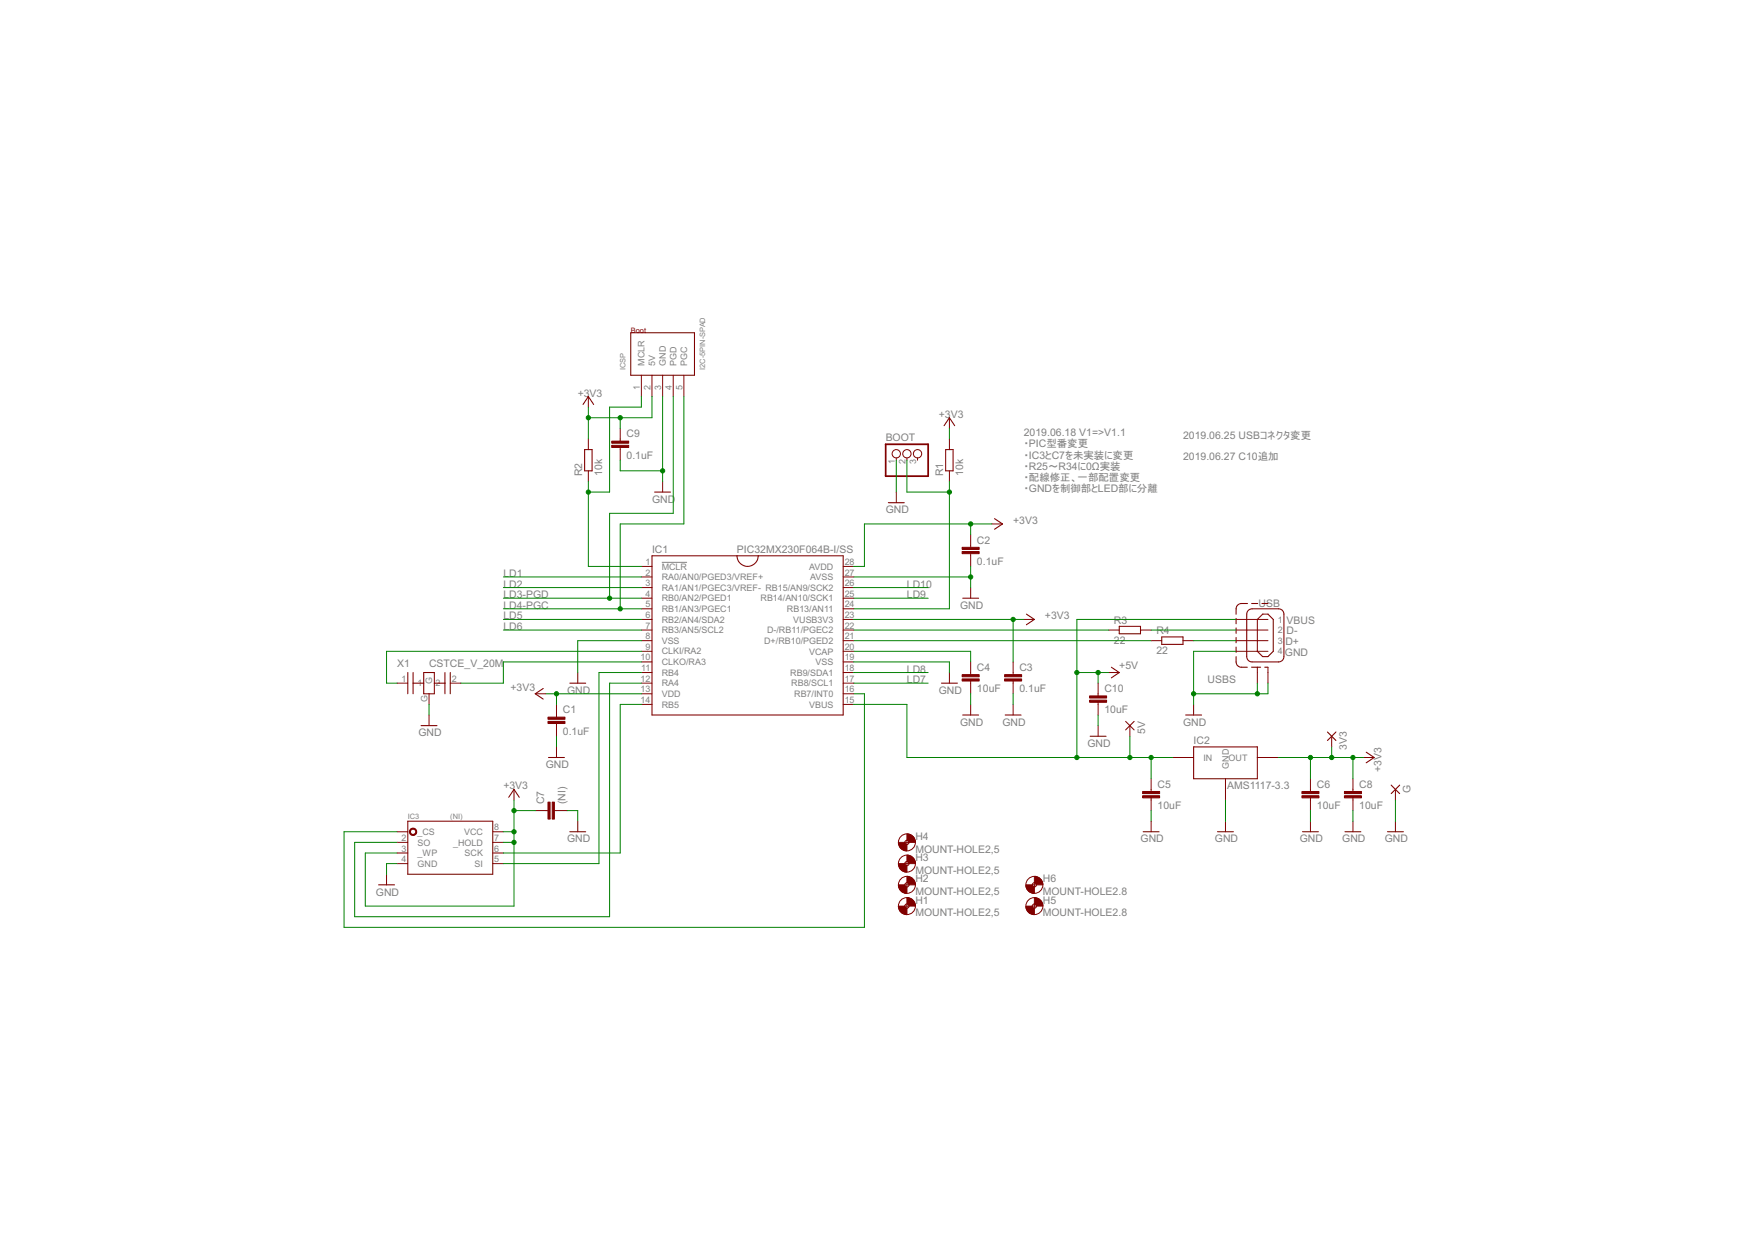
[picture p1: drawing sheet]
<svg xmlns="http://www.w3.org/2000/svg" width="420mm" height="297mm" viewBox="0 0 420 297" stroke-linecap="round" stroke-linejoin="round" font-family="sans-serif">
<path d="M158.3 134.5h6" fill="none" stroke="#808080" stroke-width=".24"/>
<g fill="none" stroke="#800000" stroke-width=".25">
<path d="M150.8 79.6h15.3v10.1h-15.3zM139.4 96.7l1.3-1.9 1.3 1.9M139.8 107.5h1.8v5.1h-1.8zM156.5 117.7h3.9M225.8 101.8l1.2-1.9 1.3 1.9M226.1 107.5h1.8v5.1h-1.8zM155.9 132.9h45.7v38.1h-45.7zM176.2 132.9a2.54 2.54 0 0 0 2.6 2.6 2.54 2.54 0 0 0 2.5-2.6M212.4 120.2h3.8M237.8 124l1.9 1.3-1.9 1.3M230.2 143.1h3.8M245.4 146.9l2 1.2-2 1.3"/>
<path d="M265.8 159.6l1.9 1.2-1.9 1.3M267.7 149.8h5v1.8h-5zM277.8 152.3h5.1v1.8h-5.1zM295.6 157a2.77 2.77 0 0 0 .3 2.1l.7 .5h1.7M295.6 147.9v1.3M295.6 150.2v1.3M295.6 152.5v1.2M295.6 154.7v1.3M298.3 144.3l-1.7 .1-.7 .4a2.67 2.67 0 0 0-.3 2.1M298.4 146.1l.5-.4 .5-.1h6.4l.5 .1 .4 .4 .3 .8v10.1l-.4 1-.8 .3h-6.4l-1-.5-.3-.8v-10.1zM299.3 159.6h2.2M299.3 144.3h1.5"/>
<path d="M301.8 144.3h1.4M301.9 146.9h1.3l1.3 1.2v7.7l-1.3 1.2h-1.3l-1.2-1.2v-7.7zM302.5 159.6h.7M97.5 160.8v5.1M98.8 160.8v5.1M98.8 163.4h2.5M100.7 173.5h3.8M101.3 160.8h2.6v5.1h-2.6zM103.9 163.4h2.5M106.4 160.8v5.1M107.7 160.8v5.1M129.9 164.7l-1.9 1.2 1.9 1.3"/>
<path d="M136.2 163.4h3.9M225.1 163.4h3.8M230.2 171h3.8M240.4 171h3.8M260.7 176.1h3.8M269.2 172.5l2 2.1M271.2 172.5l-2 2.1M283.5 171h3.8M285.4 178.6h15.3v7.6h-15.3zM317.4 175.1l2.1 2M319.5 175.1l-2.1 2M326.7 179.9l1.9 1.3-1.9 1.2"/>
<path d="M97.5 196.4h20.3v12.7h-20.3zM121.6 190.7l1.3-1.9 1.3 1.9M131.2 181.2h3.8M136.2 198.9h3.9M273.4 198.9h3.8M291.1 198.9h3.9M311.5 198.9h3.8M321.6 198.9h3.8M331.8 198.9h3.8M332.7 187.8l2 2M334.7 187.8l-2 2M90.5 211.6h3.8"/>
</g>
<g fill="none" stroke="#800000" stroke-width=".24">
<path d="M140.7 94.8v2.6M153.4 89.7v5.1M155.9 89.7v5.1M158.5 89.7v5.1M161 89.7v5.1M163.5 89.7v5.1M227 99.9v2.5M140.7 105v2.5M140.7 112.6v2.5M148.3 102.4v3.1M148.3 107v3.1M158.5 115.1v2.6"/>
<path d="M214.3 109.5v.6M214.3 117.7v2.5M216.9 109.5v.6M219.4 109.5v.6M227 105v2.5M227 112.6v2.5M153.4 135.5h2.5M153.4 138h2.5M201.6 135.5h2.6M201.6 138h2.6M232.1 127.8v3.1M232.1 132.4v3.1"/>
<path d="M237.2 125.3h2.5M153.4 150.7h2.5M153.4 153.2h2.5M153.4 140.5h2.5M153.4 155.8h2.5M153.4 158.3h2.5M153.4 143.1h2.5M153.4 145.6h2.5M153.4 148.1h2.5M201.6 150.7h2.6M201.6 153.2h2.6M201.6 140.5h2.6"/>
<path d="M201.6 155.8h2.6M201.6 158.3h2.6M201.6 143.1h2.6M201.6 145.6h2.6M201.6 148.1h2.6M232.1 140.5v2.6M232.1 158.3v3.1M242.3 158.3v3.1M244.8 148.1h2.6M265.1 150.7h2.6M272.7 150.7h2.6M275.3 153.2h2.5"/>
<path d="M282.9 153.2h2.5M295.6 150.7h7.6M295.6 153.2h7.6M295.6 155.8h7.6M295.6 148.1h7.6M300.7 159.6v3.8M303.2 159.6v3.8M95 163.4h2.5M102.6 165.9v2.6M102.6 171v2.5M107.7 163.4h2.5M128 165.9h2.5"/>
<path d="M133.1 168.5v3M133.1 173v3.1M133.1 178.6v2.6M138.2 160.8v2.6M153.4 165.9h2.5M153.4 163.4h2.5M153.4 168.5h2.5M153.4 160.8h2.5M201.6 165.9h2.6M201.6 163.4h2.6M201.6 168.5h2.6M201.6 160.8h2.6"/>
<path d="M227 160.8v2.6M232.1 162.9v3M232.1 168.5v2.5M242.3 162.9v3M242.3 168.5v2.5M262.6 163.4v3M262.6 168v3M262.6 173.5v2.6M265.1 160.8h2.6M270.2 173.5v2.6M285.4 168.5v2.5M318.5 176.1v2.5"/>
<path d="M95 198.9h2.5M117.8 198.9h2.6M122.9 188.8v2.5M128 193.9h3M132.6 193.9h3M138.2 196.4v2.5M275.3 186.2v3.1M275.3 190.8v3.1M275.3 196.4v2.5M280.4 181.2h5M293.1 186.2v5.1M293.1 196.4v2.5"/>
<path d="M300.7 181.2h5.1M313.4 186.2v3.1M313.4 190.8v3.1M313.4 196.4v2.5M323.5 186.2v3.1M323.5 190.8v3.1M323.5 196.4v2.5M326.1 181.2h2.5M333.7 188.8v2.5M333.7 196.4v2.5M92.4 209.1v2.5M95 201.5h2.5"/>
<path d="M95 204h2.5M95 206.5h2.5M117.8 201.5h2.6M117.8 204h2.6M117.8 206.5h2.6M216.4 201.5h1M216.4 206.5h1M216.4 216.7h1M216.4 211.6h1M216.9 201v1M216.9 206v1.1M216.9 211.1v1"/>
<path d="M216.9 216.2v1M246.8 216.7h1.1M246.8 211.6h1.1M247.4 211.1v1M247.4 216.2v1"/>
<circle cx="214.3" cy="108.5" r=".99"/>
<circle cx="216.9" cy="108.5" r=".99"/>
<circle cx="219.4" cy="108.5" r=".99"/>
<circle cx="216.9" cy="211.6" r="2.03"/>
<circle cx="216.9" cy="216.7" r="2.03"/>
<circle cx="216.9" cy="201.5" r="2.03"/>
<circle cx="216.9" cy="206.5" r="2.03"/>
<circle cx="216.9" cy="201.5" r=".51"/>
<circle cx="216.9" cy="216.7" r=".51"/>
<circle cx="216.9" cy="211.6" r=".51"/>
<circle cx="216.9" cy="206.5" r=".51"/>
<circle cx="247.4" cy="216.7" r="2.03"/>
<circle cx="247.4" cy="211.6" r="2.03"/>
<circle cx="247.4" cy="211.6" r=".51"/>
<circle cx="247.4" cy="216.7" r=".51"/>
</g>
<g fill="#800000" stroke="#800000" stroke-width=".24">
<path d="M131 172.5h4.1v.5h-4.1z"/>
<path d="M131 171.5h4.1v.5h-4.1z"/>
<path d="M240.2 162.4h4.1v.5h-4.1z"/>
<path d="M240.2 161.4h4.1v.5h-4.1z"/>
<path d="M230.1 131.9h4v.5h-4z"/>
<path d="M230.1 130.9h4v.5h-4z"/>
<path d="M132.1 191.8h.5v4.1h-.5z"/>
<path d="M131 191.8h.6v4.1h-.6z"/>
<path d="M146.3 106.5h4v.5h-4z"/>
<path d="M146.3 105.5h4v.5h-4z"/>
<path d="M230.1 162.4h4v.5h-4z"/>
<path d="M230.1 161.4h4v.5h-4z"/>
<path d="M273.2 190.3h4.1v.5h-4.1z"/>
<path d="M273.2 189.3h4.1v.5h-4.1z"/>
<path d="M311.3 190.3h4.1v.5h-4.1z"/>
<path d="M311.3 189.3h4.1v.5h-4.1z"/>
<path d="M321.5 190.3h4.1v.5h-4.1z"/>
<path d="M321.5 189.3h4.1v.5h-4.1z"/>
<path d="M260.6 167.4h4v.6h-4z"/>
<path d="M260.6 166.4h4v.5h-4z"/>
</g>
<g fill="#800000" stroke="#800000" stroke-width=".24">
<path d="M98.1 198.4a.88 .88 0 0 1 1.4 0 .88 .88 0 0 1-.5 1.4 .88 .88 0 0 1-1.1-.9h.2a.64 .64 0 0 1 .9-.6 .64 .64 0 0 1 .2 1.1 .64 .64 0 0 1-1-.3l-.1-.2h-.2z" fill-rule="evenodd"/>
<path d="M216.9 214.7a2.04 2.04 0 0 1 2 2h-1.5l-.2-.4-.3-.1z" fill-rule="evenodd"/>
<path d="M214.8 216.7h1.6l.2 .4 .3 .1v1.5a2 2 0 0 1-2.1-2z" fill-rule="evenodd"/>
<path d="M216.9 209.6a2.04 2.04 0 0 1 2 2h-1.5l-.2-.4-.3-.1z" fill-rule="evenodd"/>
<path d="M214.8 211.6h1.6l.2 .4 .3 .1v1.6a2 2 0 0 1-2.1-2.1z" fill-rule="evenodd"/>
<path d="M216.9 204.5a2.04 2.04 0 0 1 2 2h-1.5l-.2-.4-.3-.1z" fill-rule="evenodd"/>
<path d="M214.8 206.5h1.6l.2 .5 .3 .1v1.5a2 2 0 0 1-2.1-2.1z" fill-rule="evenodd"/>
<path d="M216.9 199.4a2.04 2.04 0 0 1 2 2.1h-1.5l-.2-.4-.3-.1z" fill-rule="evenodd"/>
<path d="M214.8 201.5h1.6l.1 .3 .4 .2v1.5a2 2 0 0 1-2.1-2z" fill-rule="evenodd"/>
<path d="M247.4 214.7a2.04 2.04 0 0 1 2 2h-1.5l-.3-.4-.2-.1z" fill-rule="evenodd"/>
<path d="M245.3 216.7h1.5l.1 .3 .5 .2v1.5a1.97 1.97 0 0 1-2.1-2z" fill-rule="evenodd"/>
<path d="M247.4 209.6a2.04 2.04 0 0 1 2 2h-1.5l-.3-.4-.2-.1z" fill-rule="evenodd"/>
<path d="M245.3 211.6h1.5l.1 .3 .5 .2v1.6a1.97 1.97 0 0 1-2.1-2.1z" fill-rule="evenodd"/>
</g>
<path d="M211.8 106.3h10.2v7.6h-10.2z" fill="none" stroke="#800000" stroke-width=".42"/>
<g fill="none" stroke="#008000" stroke-width=".24">
<path d="M140.7 97.4v7.6M148.3 99.9v2.5M153.4 94.8v2.6h-7.6v20.3h-5.1M155.9 94.8v5.1h-15.2M158.5 94.8v20.3M161 94.8v28h-15.2v20.3M163.5 94.8v30.5h-15.2v20.3M140.7 115.1v20.4h12.7M148.3 110.1v2.5h10.2M214.3 110.1v7.6M216.9 110.1v7.6h10.1M227 102.4v2.6"/>
<path d="M227 115.1v30.5h-22.8M120.4 138h33M204.2 138h27.9M232.1 125.3v2.5M232.1 135.5v5M237.2 125.3h-30.5v10.2h-2.5M120.4 148.1h33M120.4 150.7h33M120.4 145.6h33M120.4 143.1h33M120.4 140.5h33M153.4 158.3h-33v5.1h-10.2"/>
<path d="M153.4 153.2h-15.2v7.6M153.4 155.8h-61v7.6h2.6M204.2 158.3h22.8v2.5M204.2 155.8h27.9v2.5M204.2 153.2h71.1M204.2 148.1h40.6M204.2 150.7h60.9M204.2 143.1h17.8M204.2 140.5h17.8M242.3 148.1v10.2M275.3 150.7h20.3M285.4 153.2h10.2"/>
<path d="M295.6 155.8h-10.2v12.7M295.6 148.1h-38.1v33.1M102.6 168.5v2.5M130.5 165.9h22.9M133.1 165.9v2.6M133.1 176.1v2.5M153.4 160.8h-10.2v45.7h-22.8M153.4 168.5h-5.1v35.5h-27.9M153.4 163.4h-7.6v55.8h-61v-17.7h10.2M204.2 165.9h2.5v55.9h-124.4v-22.9h12.7M204.2 168.5h12.7v12.7h63.5M204.2 160.8h17.8"/>
<path d="M204.2 163.4h17.8M232.1 165.9v2.6M242.3 165.9v2.6M257.5 160.8h7.6M262.6 160.8v2.6M262.6 171v2.5M270.2 176.1v5.1M300.7 163.4v2.5M303.2 163.4v2.5h-17.8M318.5 178.6v2.6M120.4 198.9h2.5M122.9 193.9h5.1"/>
<path d="M122.9 191.3v25.4h-35.5v-12.7h7.6M135.6 193.9h2.6v2.5M275.3 181.2v5M275.3 193.9v2.5M293.1 191.3v5.1M305.8 181.2h20.3M313.4 181.2v5M313.4 193.9v2.5M323.5 181.2v5M323.5 193.9v2.5M333.7 191.3v5.1M95 206.5h-2.6v2.6"/>
<path d="M120.4 201.5h2.5"/>
</g>
<g fill="#008000" stroke="#008000" stroke-width=".24">
<circle cx="232.1" cy="138" r=".51"/>
<circle cx="158.5" cy="112.6" r=".51"/>
<circle cx="285.4" cy="165.9" r=".51"/>
<circle cx="300.7" cy="165.9" r=".51"/>
<circle cx="133.1" cy="165.9" r=".51"/>
<circle cx="140.7" cy="99.9" r=".51"/>
<circle cx="148.3" cy="99.9" r=".51"/>
<circle cx="313.4" cy="181.2" r=".51"/>
<circle cx="323.5" cy="181.2" r=".51"/>
<circle cx="318.5" cy="181.2" r=".51"/>
<circle cx="122.9" cy="198.9" r=".51"/>
<circle cx="122.9" cy="193.9" r=".51"/>
<circle cx="122.9" cy="201.5" r=".51"/>
<circle cx="232.1" cy="125.3" r=".51"/>
<circle cx="242.3" cy="148.1" r=".51"/>
<circle cx="275.3" cy="181.2" r=".51"/>
<circle cx="270.2" cy="181.2" r=".51"/>
<circle cx="257.5" cy="181.2" r=".51"/>
<circle cx="257.5" cy="160.8" r=".51"/>
<circle cx="262.6" cy="160.8" r=".51"/>
<circle cx="140.7" cy="117.7" r=".51"/>
<circle cx="227" cy="117.7" r=".51"/>
<circle cx="148.3" cy="145.6" r=".51"/>
<circle cx="145.8" cy="143.1" r=".51"/>
</g>
<g font-size="2.8" fill="#808080">
<text x="138.1" y="94.8">+3</text>
<text x="141" y="94.8">V3</text>
<text x="224.5" y="99.9">+3</text>
<text x="227.3" y="99.9">V3</text>
<text x="149.8" y="104.6">C9</text>
<text x="211.8" y="105.4">BOOT</text>
<text x="244.8" y="104.3">2019.06.18 V1=&gt;V1.1</text>
<text x="282.9" y="105">2019.06.25 USBコネクタ変更</text>
<text x="139.2" y="113.9" transform="rotate(-90 139.2 113.9)">R2</text>
<text x="144" y="113.9" transform="rotate(-90 144 113.9)">10k</text>
<text x="149.8" y="109.7">0.1uF</text>
<text x="225.5" y="113.9" transform="rotate(-90 225.5 113.9)">R1</text>
<text x="230.3" y="113.9" transform="rotate(-90 230.3 113.9)">10k</text>
<text x="282.9" y="110.1">2019.06.27 C10追加</text>
<text x="155.9" y="120.2">GND</text>
<text x="211.8" y="122.8">GND</text>
<text x="242.3" y="125.3">+3V3</text>
<text x="233.6" y="130">C2</text>
<text x="120.4" y="138">LD1</text>
<text x="155.9" y="132.3">IC1</text>
<text x="176.2" y="132.3">PIC32MX230F064B-I/SS</text>
<text x="233.6" y="135.1">0.1uF</text>
<text x="120.4" y="143.1">LD3-PGD</text>
<text x="120.4" y="140.5">LD2</text>
<text x="216.9" y="140.5">LD10</text>
<text x="216.9" y="143.1">LD9</text>
<text x="120.4" y="145.6">LD4-PGC</text>
<text x="120.4" y="148.2">LD5</text>
<text x="229.6" y="145.6">GND</text>
<text x="249.9" y="148.2">+3V3</text>
<text x="266.4" y="149.2">R3</text>
<text x="301" y="145.2">USB</text>
<text x="307.7" y="149.1">VBUS</text>
<text x="120.4" y="150.7">LD6</text>
<text x="266.4" y="154">22</text>
<text x="276.6" y="151.7">R4</text>
<text x="307.4" y="154.2">D+</text>
<text x="307.7" y="151.7">D-</text>
<text x="95" y="159.6">X1</text>
<text x="102.6" y="159.6">CSTCE_V_20M</text>
<text x="216.9" y="160.8">LD8</text>
<text x="233.6" y="160.5">C4</text>
<text x="243.8" y="160.5">C3</text>
<text x="267.7" y="160.1">+5V</text>
<text x="276.6" y="156.5">22</text>
<text x="307.3" y="156.8">GND</text>
<text x="122.1" y="165.2">+3V3</text>
<text x="135.6" y="165.9">GND</text>
<text x="216.9" y="163.4">LD7</text>
<text x="224.5" y="165.9">GND</text>
<text x="233.6" y="165.5">10uF</text>
<text x="243.8" y="165.5">0.1uF</text>
<text x="264.1" y="165.5">C10</text>
<text x="288.8" y="163.4">USBS</text>
<text x="134.6" y="170.6">C1</text>
<text x="229.6" y="173.5">GND</text>
<text x="239.7" y="173.5">GND</text>
<text x="264.1" y="170.6">10uF</text>
<text x="282.9" y="173.5">GND</text>
<text x="100.1" y="176.1">GND</text>
<text x="134.6" y="175.7">0.1uF</text>
<text x="260" y="178.6">GND</text>
<text x="273.8" y="175.5" transform="rotate(-90 273.8 175.5)">5V</text>
<text x="285.4" y="178">IC2</text>
<text x="322.1" y="179.4" transform="rotate(-90 322.1 179.4)">3V3</text>
<text x="130.5" y="183.7">GND</text>
<text x="330.4" y="184.5" transform="rotate(-90 330.4 184.5)">+3V3</text>
<text x="120.4" y="188.8">+3V3</text>
<text x="276.8" y="188.4">C5</text>
<text x="293.4" y="188.7">AMS1117-3.3</text>
<text x="314.9" y="188.4">C6</text>
<text x="325.1" y="188.4">C8</text>
<text x="337.3" y="189.6" transform="rotate(-90 337.3 189.6)">G</text>
<text x="130.1" y="192.3" transform="rotate(-90 130.1 192.3)">C7</text>
<text x="135.2" y="192.3" transform="rotate(-90 135.2 192.3)">(NI)</text>
<text x="276.8" y="193.5">10uF</text>
<text x="314.9" y="193.5">10uF</text>
<text x="325.1" y="193.5">10uF</text>
<text x="135.6" y="201.5">GND</text>
<text x="218.9" y="203.9">MOUNT-HOLE2,5</text>
<text x="218.9" y="200.9">H4</text>
<text x="272.7" y="201.5">GND</text>
<text x="290.5" y="201.5">GND</text>
<text x="310.8" y="201.5">GND</text>
<text x="321" y="201.5">GND</text>
<text x="331.2" y="201.5">GND</text>
<text x="218.9" y="209">MOUNT-HOLE2,5</text>
<text x="218.9" y="206">H3</text>
<text x="89.9" y="214.2">GND</text>
<text x="218.9" y="214.1">MOUNT-HOLE2,5</text>
<text x="218.9" y="211">H2</text>
<text x="249.4" y="214.1">MOUNT-HOLE2.8</text>
<text x="249.4" y="211">H6</text>
<text x="218.9" y="219.2">MOUNT-HOLE2,5</text>
<text x="218.9" y="216.1">H1</text>
<text x="249.4" y="219.2">MOUNT-HOLE2.8</text>
<text x="249.4" y="216.1">H5</text>
</g>
<g font-size="2.5" fill="#808080">
<text x="244.8" y="107">・PIC型番変更</text>
<text x="244.8" y="109.7">・IC3とC7を未実装に変更</text>
<text x="244.8" y="112.3">・R25～R34に0Ω実装</text>
<text x="244.8" y="115">・配線修正、一部配置変更</text>
<text x="244.8" y="117.7">・GNDを制御部とLED部に分離</text>
</g>
<g font-size="2.4" fill="#808080">
<text x="154.1" y="87.4" transform="rotate(-90 154.1 87.4)">MCLR</text>
<text x="156.7" y="87.4" transform="rotate(-90 156.7 87.4)">5V</text>
<text x="159.2" y="87.4" transform="rotate(-90 159.2 87.4)">GND</text>
<text x="161.8" y="87.4" transform="rotate(-90 161.8 87.4)">PGD</text>
<text x="164.3" y="87.4" transform="rotate(-90 164.3 87.4)">PGC</text>
<text x="153" y="93.3" transform="rotate(-90 153 93.3)">1</text>
<text x="155.6" y="93.3" transform="rotate(-90 155.6 93.3)">2</text>
<text x="158.1" y="93.3" transform="rotate(-90 158.1 93.3)">3</text>
<text x="160.6" y="93.3" transform="rotate(-90 160.6 93.3)">4</text>
<text x="163.2" y="93.3" transform="rotate(-90 163.2 93.3)">5</text>
<text x="214" y="111" transform="rotate(-90 214 111)">1</text>
<text x="216.5" y="111" transform="rotate(-90 216.5 111)">2</text>
<text x="219.1" y="111" transform="rotate(-90 219.1 111)">3</text>
<text x="154.4" y="135.1">1</text>
<text x="154.4" y="137.6">2</text>
<text x="158.3" y="136.2">MCLR</text>
<text x="193.5" y="136.2">AVDD</text>
<text x="202" y="135.1">28</text>
<text x="202" y="137.6">27</text>
<text x="154.4" y="140.2">3</text>
<text x="154.4" y="142.7">4</text>
<text x="158.3" y="138.8">RA0/AN0/PGED3/VREF+</text>
<text x="158.3" y="141.3">RA1/AN1/PGEC3/VREF- RB15/AN9/SCK2</text>
<text x="158.3" y="143.8">RB0/AN2/PGED1</text>
<text x="181.9" y="143.8">RB14/AN10/SCK1</text>
<text x="193.8" y="138.8">AVSS</text>
<text x="202" y="142.7">25</text>
<text x="202" y="140.2">26</text>
<text x="154.4" y="145.3">5</text>
<text x="154.4" y="147.8">6</text>
<text x="158.3" y="146.4">RB1/AN3/PGEC1</text>
<text x="158.3" y="148.9">RB2/AN4/SDA2</text>
<text x="188.2" y="146.4">RB13/AN11</text>
<text x="189.7" y="148.9">VUSB3V3</text>
<text x="202" y="145.3">24</text>
<text x="202" y="147.8">23</text>
<text x="305.6" y="148.9">1</text>
<text x="154.4" y="155.4">9</text>
<text x="154.4" y="152.9">8</text>
<text x="154.4" y="150.3">7</text>
<text x="158.3" y="154">VSS</text>
<text x="158.3" y="151.5">RB3/AN5/SCL2</text>
<text x="182.7" y="154">D+/RB10/PGED2</text>
<text x="183.4" y="151.5">D-/RB11/PGEC2</text>
<text x="202" y="150.3">22</text>
<text x="202" y="152.9">21</text>
<text x="202" y="155.4">20</text>
<text x="305.6" y="151.5">2</text>
<text x="305.6" y="154">3</text>
<text x="153.2" y="158">10</text>
<text x="153.3" y="160.5">11</text>
<text x="158.3" y="156.5">CLKI/RA2</text>
<text x="158.3" y="159.1">CLKO/RA3</text>
<text x="158.3" y="161.6">RB4</text>
<text x="189" y="161.6">RB9/SDA1</text>
<text x="193.5" y="156.5">VCAP</text>
<text x="195" y="159.1">VSS</text>
<text x="202" y="158">19</text>
<text x="202" y="160.5">18</text>
<text x="305.6" y="156.5">4</text>
<text x="96" y="163">1</text>
<text x="99.9" y="164.1">1</text>
<text x="102.2" y="168" transform="rotate(-90 102.2 168)">G</text>
<text x="103.4" y="163.6" transform="rotate(-90 103.4 163.6)">G</text>
<text x="104.2" y="164.1">2</text>
<text x="108" y="163">2</text>
<text x="153.2" y="163">12</text>
<text x="153.2" y="165.6">13</text>
<text x="158.3" y="164.1">RA4</text>
<text x="158.3" y="166.7">VDD</text>
<text x="189.2" y="164.1">RB8/SCL1</text>
<text x="189.9" y="166.7">RB7/INT0</text>
<text x="202" y="165.6">16</text>
<text x="202" y="163">17</text>
<text x="153.2" y="168.1">14</text>
<text x="158.3" y="169.2">RB5</text>
<text x="193.5" y="169.2">VBUS</text>
<text x="202" y="168.1">15</text>
<text x="287.8" y="181.9">IN</text>
<text x="293.8" y="181.9">OUT</text>
<text x="293.8" y="183.9" transform="rotate(-90 293.8 183.9)">GND</text>
<text x="96" y="201.1">2</text>
<text x="96" y="203.7">3</text>
<text x="99.9" y="199.7">_CS</text>
<text x="99.9" y="202.2">SO</text>
<text x="108.4" y="202.2">_HOLD</text>
<text x="111" y="199.7">VCC</text>
<text x="118.2" y="203.7">6</text>
<text x="118.2" y="201.1">7</text>
<text x="118.2" y="198.6">8</text>
<text x="96" y="206.2">4</text>
<text x="99.9" y="204.8">_WP</text>
<text x="99.9" y="207.3">GND</text>
<text x="111.1" y="204.8">SCK</text>
<text x="113.5" y="207.3">SI</text>
<text x="118.2" y="206.2">5</text>
</g>
<text font-size="2" fill="#800000" x="150.8" y="79.6">Boot</text>
<g font-size="2" fill="#808080">
<text x="149.6" y="88.5" transform="rotate(-90 149.6 88.5)">ICSP</text>
<text x="168.6" y="88.5" transform="rotate(-90 168.6 88.5)">I2C-5PIN-SPAD</text>
<text x="97.5" y="195.9">IC3</text>
<text x="107.7" y="195.9">(NI)</text>
</g>
</svg>
